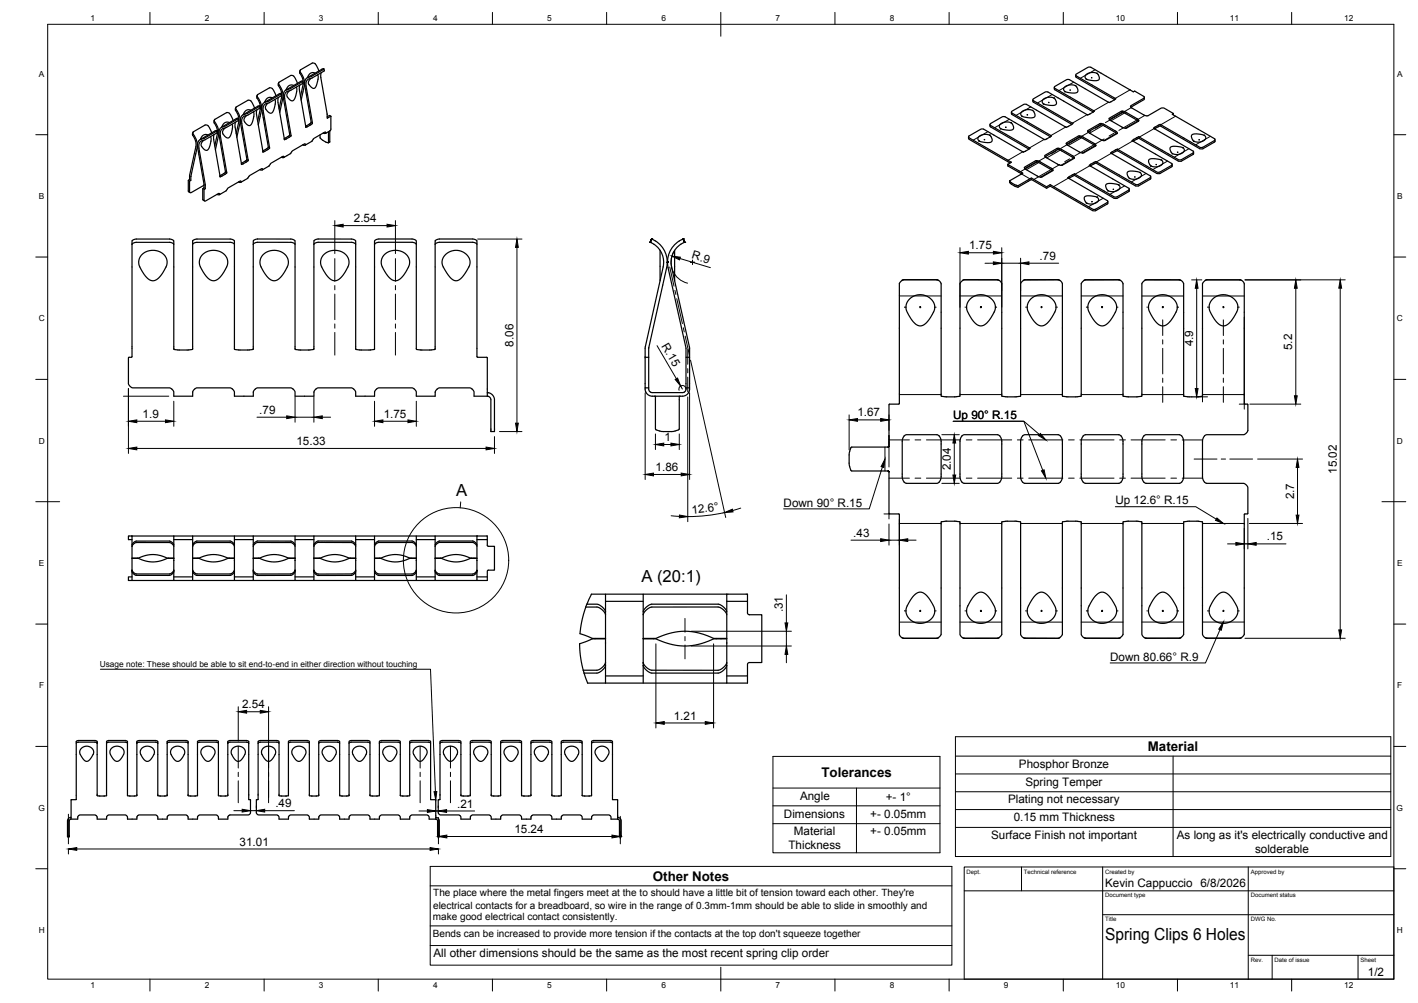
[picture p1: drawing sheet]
<svg xmlns="http://www.w3.org/2000/svg" width="594mm" height="420mm" viewBox="0 0 594 420" stroke-linecap="round" stroke-linejoin="round" font-family="sans-serif">
<!-- layer: Visible -->
<g fill="none" stroke="#000" stroke-width=".51">
<path d="M107.8 39.8l-.2 1.1a7.2 7.2 0 0 1 1.4 4.9l-1.1 5M116.8 34.6l-.2 1.2a7.1 7.1 0 0 1 1.4 4.8l-1.1 5M117.6 39.1l-.1 .4-5.5 3a2.62 2.62 0 0 0-2.3 3.8l2.7 15.3-.6 .7M117.6 39.1l-6.9 3.8M117.7 39.2l.1 1-5.8 3.1a2.22 2.22 0 0 0-1.7 3.2l2.6 15.6M120.4 37.5a2.65 2.65 0 0 0-1.7 3.6l2.6 15.6M123 31.9l-1.2-.3-4.9 2.8-.1 .7a8.4 8.4 0 0 1 1.7 5.9l-1.3 6.1M123.1 35.8a2.27 2.27 0 0 0-3.2 1.9M123.1 31.9l1.5 3M124.1 36.5a6.4 6.4 0 0 1-.8 5.2l-.4 .4a2.29 2.29 0 0 1-2.2-1 2.29 2.29 0 0 1 0-2.4l.5-.7M125.6 35.6l-.1 2.1 2.6 15.2M125.6 30.7l1.3 2.8 .1 1.9"/>
<path d="M125.8 29.4l-.2 1.3M125.9 30.3a7.4 7.4 0 0 1 1.6 5.5M126.6 34l-.1 .3-4.9 2.8-1.2 .4M126.6 33.9l-6.9 3.8M126.7 34l.1 .9-5.8 3.2a2.24 2.24 0 0 0-1.7 3.2l2.6 15.7M127 35.4l-1.1 5M127.5 35.8l-1.3 6.1M132 26.7l-1.2-.3-4.9 2.9-.1 1M132 30.6a2.25 2.25 0 0 0-3.1 1.9M132 26.7l1.6 3.1M133 31.4a6.3 6.3 0 0 1-1.4 5.6 2.32 2.32 0 0 1-2.1-1.4 2.32 2.32 0 0 1 .5-2.5l.3-.3M134.6 30.5l-.2 2 2.7 17 1.4-.8"/>
<path d="M135.6 28.7l-6.9 3.9M135.6 28.8l-.1 .3-5.6 3.1a2.62 2.62 0 0 0-2.2 3.7l2.7 15.5-2.3 1.5M135.7 28.8v1l-5.7 3.1a2.24 2.24 0 0 0-1.8 3.2l2.7 15.6M441.7 36.7l.2 .9 16.1 9.3-.2 .2M445.9 36.6a3.9 3.9 0 0 1 5.2-.2 1.4 1.4 0 0 1-.1 2.4l-3.8-.1a1.33 1.33 0 0 1-1.4-.6 1.33 1.33 0 0 1 .1-1.5zM446 38.5h.1M446.3 38.4h.1M448.3 37.7h.1M450.7 31.5l.2 .9 16.1 9.3M450.7 35.8h.1M454.9 31.4a3.9 3.9 0 0 1 5.2-.1 1.4 1.4 0 0 1-.2 2.4l-3.7-.2a1.33 1.33 0 0 1-1.4-.6 1.33 1.33 0 0 1 .1-1.5zM455 33.3h.1"/>
<path d="M457.3 32.5h.1M459.7 30.6h.1M474.7 38.4l-17.7-10.2h-1.2l-5.1 3 .1 .6 16.6 9.5M474.7 38.4l.7-.2 3.8 2.2 .2 .5-5.6 3.4-.1 .4 5.7 3.6 1.5 .2 6-3.3 .8 .1 3.8 2.2 .1 .6M80.9 55.3l-.2 1.2a7.3 7.3 0 0 1 1.4 4.8l-2.7 12.1-.1 1.9M83.8 58.5l7-3.8-5.8 3.4a2.58 2.58 0 0 0-2.2 3.8l2.7 15.3v1.4l-.5 .5-.1 4.4 .8 .7M87.1 56.6a2.27 2.27 0 0 0-3.2 1.8M88.1 57.3a6.3 6.3 0 0 1-.7 5.1l-.4 .4a2.29 2.29 0 0 1-2.2-1 2.29 2.29 0 0 1 0-2.4l.5-.6M88.7 55.7l-.4-1.1a2.51 2.51 0 0 0-1.9-2.3l-5.4 2.9-.1 .9a7.7 7.7 0 0 1 1.7 5.7l-2.7 12.2v1.6M89.7 56.4l-.2 2.1 2.7 15.1M89.7 51.5l1.1 2 .3 2.6M89.9 50.1l-.2 1.4"/>
<path d="M90.8 54.7l.1 1-5.8 3.1a2.24 2.24 0 0 0-1.8 3.2l2.7 15.2v1.7l-.5 .5v4.5l.5 .3 5.6-3.2 .5 .3-.4 .3-.7-.2M91.1 56.1l-1.1 5M91.6 56.6l-1.3 6.1M92.3 56.9l2.7 15.5M96.1 51.4a2.25 2.25 0 0 0-3.2 1.8M97.1 52.1a6.4 6.4 0 0 1-.8 5.1l-.2 .3a2.21 2.21 0 0 1-2.8-2.4l1-1.5M97.7 50.5l-.4-1.1a2.6 2.6 0 0 0-1.9-2.3l-5.4 2.9-.2 .8a8.1 8.1 0 0 1 1.8 5.8M98.7 51.2l-.2 2.1 2.7 15.6M98.9 45l-.3 1.1a7.1 7.1 0 0 1 1.5 4.8l-1.1 5M99.6 49.5v.4l-5.6 3a2.58 2.58 0 0 0-2.2 3.8l2.6 15.2-.5 .7M99.6 49.5l-6.8 3.8M99.8 49.6v.9l-5.7 3.2a2.22 2.22 0 0 0-1.8 3.1"/>
<path d="M101.8 48.1l6.9-3.8-5.7 3.5a2.58 2.58 0 0 0-2.2 3.7l2.6 15.5M105.1 42.3l-1.2-.3-4.9 2.8-.2 .8a8.1 8.1 0 0 1 1.8 5.8l-1.4 6.1M105.1 46.2a2.25 2.25 0 0 0-3.2 1.8M105.1 42.3l1.5 3M106.1 46.9a6.5 6.5 0 0 1-.8 5.1l-.2 .3a2.23 2.23 0 0 1-2.8-2.4l1-1.5M107.6 46l-.1 2.1 2.6 15.2M108.7 44.4l.1 .9-5.7 3.2a2.23 2.23 0 0 0-1.8 3.2l2.6 15.5M114.1 41a2.26 2.26 0 0 0-3.2 1.8M115.1 41.7a6.3 6.3 0 0 1-.8 5.1l-.2 .3a2.23 2.23 0 0 1-2.9-2.4l1.1-1.5M115.6 40.1l-.4-1a2.63 2.63 0 0 0-1.9-2.3l-5.4 2.8-.1 .8a8.1 8.1 0 0 1 1.8 5.8l-1.4 6.1M116.6 40.8l-.1 2.1 2.6 15.6 2.8-1.5M121.3 56.7l-2.2 1.3"/>
<path d="M130.8 51.8l-2.6 1.5-.1-.4M130.9 51.7l-.1 .1M136.5 55.7l-.5-.3-4.5 2.6-.9 1.2-2.8 1.6M136.6 55.7l-.4 .2-.8-.2M137.6 55.2v4.6l-1.1-.3-2.3-1.6-.1-1.4M138 48.4l-.9 .5M138.1 48.4l.5 .3M138.1 48.4h-.1M138.2 54.8v4.6l-.6 .4M138.3 54.8l-1.9 1.1M138.5 48.7h.1M138.6 48.7v5.4"/>
<path d="M138.6 54.1l-.3 .6M405.8 57.4l.2 .9 17.2 10M410 57.3a3.9 3.9 0 0 1 5.2-.1 1.49 1.49 0 0 1 .4 2 1.49 1.49 0 0 1-1.9 .6l-2.4-.4a1.33 1.33 0 0 1-1.4-.6 1.33 1.33 0 0 1 .1-1.5zM410.1 59.2h.1M410.3 59.1h.1M414.7 52.2l.3 .9 16.1 9.4M414.8 56.5v.1M419.1 52a4 4 0 0 1 5.1 0 1.42 1.42 0 0 1-.2 2.4l-1.4 .2-2.3-.3a1.32 1.32 0 0 1-1.5-.8 1.32 1.32 0 0 1 .3-1.5zM419.1 54v.1M421.4 53.3h.1M423.6 51.5h.1M423.7 47l.3 1 16.1 9.3"/>
<path d="M423.7 51.4h.1M428.1 48.9h.1M428.3 48.7h.1M430.4 48.1h.1M432.6 46.3a3.7 3.7 0 0 0-5 1.4l.7 1M432.6 46.3h.1M432.6 46.3l.5 .5a1.42 1.42 0 0 1-.1 2.4l-2.3 .1-2.4-.6M432.7 41.8l.2 1 16.2 9.3M432.7 46.2h.1M437.1 43.7h.1M437.3 43.5v.1M437.7 58.5l-16.8-9.6h-.9l-5.1 2.9v.7l16.6 9.6"/>
<path d="M437.7 58.5h.1M440 57.3l-2.2 1.2M440.5 57l-.5 .3M441.5 41.1a3.6 3.6 0 0 0-4.9 1.4l.7 1M441.5 41.1h.1M441.6 41.1l.5 .5a1.48 1.48 0 0 1 .4 2 1.48 1.48 0 0 1-1.9 .6l-3.3-.6M441.7 41h.1M447.4 53l-.8 .3-16.6-9.6h-1l-5.2 3.1 .1 .5 16.6 9.7M449.4 51.7l.1 .1M449.5 51.8l-2.1 1.3M452.3 56.9l1.1 .3 5.2 3 .5 .8-5.5 3.1-1.1-.3-5.7-3.3v-.7l5.5-2.9v.6l-5.5 3M452.3 57.5l.6 .1 6.2 3.5"/>
<path d="M455.6 48.1l-16.6-9.6h-1.1l-5.1 3 .1 .6 16.6 9.6M455.6 48.1h.2M455.8 55.3h.1M456.6 47.8l-.8 .3M457.8 47.1l-1.2 .7M461.3 51.7l1.1 .3 5.2 3.1 .5 .8-5.6 3-1.1-.3-5.6-3.3v-.6l5.5-3v.6l-5.5 3M461.3 52.3l.6 .1 6.1 3.5M465.3 42.7l-.7 .2-16.8-9.6-1 .1-5 2.9v.6l16.7 9.7-.5 .3M467.4 41.3v.1M467.4 41.4l-2 1.3M470.2 46.5l1.1 .3 4.9 2.8 .7 .6 .2 .5-5.6 3-1.1-.3-5.6-3.3v-.6l5.4-3v.7l-5.4 2.9M470.2 47.2h.7l6.1 3.5"/>
<path d="M474.8 58.5l-.5 .4 16.6 9.6 .1 .7-5 2.9h-1.2l-16.6-9.6-1 .4M476.4 58.2l.7-.3 16.7 9.6h1.1l5-2.8 .2-1M476.4 57.6l-1.6 .9M476.4 58.2l-1.7 1M479.4 40.8l-.2 1-5.4 3.1M483.3 53.8l16.6 9.5v.7l-4.9 2.9-1.2 .1-16.6-9.7-.8 .3M483.3 53.7h.1M483.7 54l2.4-1.3 16.8 9.7 1.1-.1 4.9-2.8 .1-1M485.2 52.5l-1.9 1.2M491.2 47.9l17.7 10.2 .1 .6-5.1 3-1.1 .1-16.7-9.7-.9 .4M491.5 47.6l-.3 .2M500 59.3h.1"/>
<path d="M500.2 59.2h.1M502.4 58.6h.1M504.5 56.7l-3.3-.6a1.48 1.48 0 0 0-1.9 .5 1.48 1.48 0 0 0 .4 2l.5 .6M504.5 56.7h.1M504.5 56.7a1.41 1.41 0 0 1 .6 1.6 1.41 1.41 0 0 1-1.5 1l-2 .2-1.3-.3M504.7 56.6h.1M79.3 75.3l-.4 .3v4.4l.8 .7M79.9 75.6l-.5 .3v4.4l.4 .5 5.7-3.2M92.2 73.6l.1 .5M93.9 72.6l-1.7 1M95 72.4l-2.8 1.7M99.9 76.2l.8 .2 .4-.3-.5-.3-5 2.9-.9 1.3-2.8 1.6"/>
<path d="M103.4 66.9l-2.3 1.5M103.9 74.6l-3 1.8M104 67.2l-2.8 1.7M108.9 71l.8 .3 .4-.4-.5-.2-5 2.8-.8 1.1M110.1 63.3l.1 .4M110.2 63.7h.1M111.6 62.4l-1.5 .8M111.8 62.3l-.2 .1M112.1 62.7l-1.9 1M112.4 62.6l-.3 .1M112.9 62.1l-.6 .5M117.9 65.8l.7 .3 .4-.4-.4-.2-5 2.8-1 1.3-2.8 1.6"/>
<path d="M126.9 60.7l.7 .2 .4-.3-.5-.3-4.9 2.9-1 1.2-2.8 1.6M422.3 68.9v.6M422.3 69.5l5.7 3.3M423 75.8v.6M423 76.4l.6 .7 2.1 1.1M423.6 68l-1.3 .9 6.2 3.6-5.5 3.2 .8 .9M423.8 76.6l2.8 1.2 5.5-3.2 6.3 3.6M425.7 78.2l.6 .2M426.4 78.4l5.8-3.2 6.2 3.6M429.4 63.4l-.7 .3-16.8-9.7-1 .1-5.1 3 .1 .6 17.7 10.2M431.5 62.1l-2.1 1.3M431.5 62.1h.1"/>
<path d="M434.3 67.3l1.1 .3 5.3 3 .4 .8-5.1 2.8-1.1-.3-5.6-3.3v-.6l5-2.7v.6l-5 2.7M434.3 67.9h.7l6.1 3.6M438.4 78.8l1.7-.8 17.7 10.3 1.3-.1 4.9-2.8 .1-1M443.3 62.1l1.1 .3 5.3 3 .4 .8-5.5 3.1-1.1-.3-5.6-3.3v-.7l5.4-2.9v.6l-5.4 3M443.3 62.7h.6l6.2 3.6M447.4 74.5l16.6 9.6 .1 .5-5.2 3.1h-1l-17.8-10.3-1.7 .8M447.4 74.4v.1M447.8 74.7l2.3-1.2 16.7 9.6h1.2l4.9-2.9 .2-1M449.2 73.3l-1.8 1.1M456.4 69.3l16.6 9.6 .1 .6-5.2 3h-1l-16.7-9.6-1 .4M456.8 68.9l-.4 .4M456.8 69.5v.1"/>
<path d="M456.9 69.5l2.3-1.2 16.6 9.6h1.2l5-2.9 .1-1M464.3 79.9h.1M465.4 64v.1M465.4 64.1l16.6 9.6v.7l-5 2.9h-1.1l-16.7-9.6-2.3 1.2M466 64.2l2.2-1.1 16.7 9.6h1.1l5.1-3.2M466 63.5l-.7 .6M466 64.2l-.2 .2M466.5 79.3h.1M467.2 62.9l-1.2 .7M468.6 77.4l-3.4-.6a1.47 1.47 0 0 0-1.9 .6 1.47 1.47 0 0 0 .5 2l.5 .5M468.6 77.4h.1M468.6 77.4a1.41 1.41 0 0 1 .5 1.7 1.41 1.41 0 0 1-1.4 .9l-2 .3-1.4-.4"/>
<path d="M468.7 77.3l.1 .1M472.4 72.1l1.1-.5 3.1 .3a1.46 1.46 0 0 1 1.6 1.4 1.46 1.46 0 0 1-1.5 1.5 2.88 2.88 0 0 1-4.5-2.5zM473.1 74.8h.1M475.5 74.1h.1M477.7 72.2h.1M481.4 66.9l1.1-.4 3.1 .2a1.46 1.46 0 0 1 1.6 1.4 1.46 1.46 0 0 1-1.5 1.5 2.89 2.89 0 0 1-4.5-2.4zM482 69.6l.1 .1M484.5 69h.1M486.5 67.1h.1M486.7 67h.1M490.4 61.7l1.1-.4 3.1 .3a1.46 1.46 0 0 1 1.6 1.4 1.46 1.46 0 0 1-1.5 1.5 2.89 2.89 0 0 1-4.5-2.5zM491 64.5h.1"/>
<path d="M491.1 68.9v.6M493.4 63.8h.1M495.5 61.9h.1M495.7 61.8h.1M454.6 82.3l.9-.3 3.1 .3a1.45 1.45 0 0 1 1.7 1.4 1.45 1.45 0 0 1-1.6 1.5 2.89 2.89 0 0 1-4.4-2.5zM455.1 85.2h.1M457.5 84.5h.1M459.6 82.6h.1M459.7 82.5l.1 .1M464.1 80h.1M55.3 102.3l1.6-.8h14.3l1.6 .7v44l1.9 .4h4.3M55.3 102.3l.1-1.5 1.5-.7h14.3l1.6 .8v1.4"/>
<path d="M55.3 102.3v47.1M59.3 106.8l2.3-1.5 2.7-.4 3.1 .8 1.8 1.7 .8 1.8-.3 2.2-2.1 3.7-1.9 2-1.6 .5-1.4-.4-1.7-1.4-1.3-1.9-1.3-2.5-.3-1.4 .3-1.8zM80.7 102.3l1.6-.8h14.3l1.6 .7v44l2.1 .4 5.6-.2M80.7 102.3v43.9l-1.7 .4M80.7 102.3l.1-1.5 1.5-.7h14.3l1.6 .7v1.5M84.7 106.8l2-1.4 3-.5 3.1 .8 1.8 1.7 .8 1.8-.3 2.2-2.1 3.7-1.9 2-1.6 .5-1.4-.4-1.7-1.4-1.3-1.9-1.3-2.5-.3-1.4 .3-1.6zM106.1 102.3l.7-.6 1-.2h14.2l1.6 .8v43.9l1.9 .4h4.3M106.1 102.3l-.1 44.1M106.1 102.3l.1-1.5 1.6-.7h14.2l1.5 .7 .1 1.5M110.1 106.8l2-1.4 3-.5 3.1 .8 1.8 1.7 .8 1.8-.2 2-2.2 3.9-1.9 2-1.6 .5-1.4-.4-1.7-1.4-1.3-1.9-1.3-2.5-.3-1.4 .3-1.6zM131.5 102.3l.5-.4 1.2-.4h14.2l1.6 .8 .2 44.1M131.5 102.3v43.9l-1.7 .4"/>
<path d="M131.5 102.3l.1-1.5 1.7-.7h14.1l1.5 .7 .1 1.5M135.5 106.8l2.5-1.6 2.8-.3 2.8 .8 1.9 1.8 .7 1.7-.2 2-2.2 3.9-1.9 2-1.6 .5-1.4-.4-1.8-1.5-1.3-2-1.2-2.3-.3-1.4 .3-1.8zM156.9 102.3l.7-.6 1-.2h14.1l1.7 .7v44l1.9 .4h4.3M156.9 102.3l-.1 44.1M156.9 102.3l.1-1.5 1.6-.7h14.1l1.6 .7 .1 1.5M160.9 106.8l2-1.4 3-.5 2.8 .6 2.2 1.9 .7 1.8-.2 2-2.2 3.9-1.9 2-1.6 .5-1.4-.4-1.8-1.5-1.3-2-1.2-2.3-.3-1.4 .3-1.8zM182.3 102.3v43.9l-1.7 .4M182.3 102.3l1.7-.8h14.2l1.6 .7v47.2M182.3 102.3l.1-1.5 1.6-.7h14.3l1.4 .7 .1 1.5M186.5 106.8l2.2-1.5 2.9-.4 2.8 .9 2 2 .5 1.7-.3 2-2.2 3.7-2 2-1.4 .4-1.4-.5-1.2-1.1-2.1-3-.9-1.7-.2-1.6 .5-1.7zM272.4 101.5h.1M272.4 101.5l1.3 .7a8.8 8.8 0 0 1 4.1 9.6l-7.5 33.7v4.2"/>
<path d="M273 100.1h.1M273 100.1l-.6 1.4M273 100.1l1.3 .7a10.3 10.3 0 0 1 5 11.3l-7.5 33.6v4M273 100.1l-.6 1.4 .6-1.4M276.5 104.9v12.7M282.6 104.9v12.7M286.2 100.1l-1.6 .8a10.6 10.6 0 0 0-4.7 11.2l7.5 33.6v4M286.2 100.1h.1M286.2 100.1l.6 1.4M286.8 101.5l-1.6 .8a9.1 9.1 0 0 0-3.9 9.5l7.6 33.7v4.2M286.8 101.5h.1M286.8 101.5l-.6-1.4 .6 1.4"/>
<path d="M378.6 117.2l-1.1 .6-.7 1v50.2l-.3 .3h-3.8M378.6 117.2l-.8 .3M378.6 117.2h13.9M392.5 117.2l1.1 .5 .7 1.1v47l2.3 .4h3.7l1.9-.4v-47.1l1.6-1.5h14.1M392.5 117.2l.7 .3M417.9 117.2l1.1 .5 .7 1.1v47l1.9 .4h3.7l2.3-.4M417.9 117.2l.6 .3M417.9 117.2h-14l-.7 .3M443.3 117.2l.9 .3 .9 1.3v47l2.3 .4h3.7l1.9-.4 .1-47.1 1.6-1.5h14M443.3 117.2h-14l-1.7 1.5v47.1M443.3 117.2l.7 .3M443.3 117.2h-14.1l-.5 .3"/>
<path d="M468.7 117.2l1.1 .5 .7 1.1v47l1.9 .4h3.7M468.7 117.2l.7 .3M468.7 117.2h-14l-.6 .3M494.1 117.2l1 .5 .8 1.1v47l2.3 .4h3.7l1.9-.4v-47.1l1.7-1.5h14M494.1 117.2h-13.9l-1.1 .6-.7 1v47M494.1 117.2l.6 .3M494.1 117.2h-14.1l-.6 .3M519.5 117.2l1 .5 .8 1.1v50.2l1.5 .5v10.9l-.9 1.2-.9 .5h-15.5l-.9 .5-.8 2.1v15.2l.6 1.7 1.1 .9h15.5l1 .6 .8 1v10.9l-1.5 .5v50.2l-1.6 1.6h-14.3l-.9-.4-.6-.9-.1-47.2-2.3-.5M519.5 117.2l.6 .3M519.5 117.2h-14l-.6 .3M379 128.6v.1M380.8 125.5l2.3-1.6 3.1-.4 3 1.1 1.9 2.1 .5 1.7-.5 2.3-2 3.4-2.2 2.1-1.6 .3-1.6-.6-1.6-1.8-1.4-2.2-.9-1.7-.3-1.6 .4-1.7z"/>
<path d="M392.1 128.6v.1M404.4 128.6v.1M406.5 125.2l2.5-1.5 3-.2 2.7 1.2 1.8 2 .5 1.7-.3 2-2.4 3.9-2 1.9-1.6 .3-1.6-.6-1.7-1.9-1.6-2.5-.7-1.7-.1-1.6 .5-1.7zM417.5 128.6v.1M429.8 128.6v.1M431.9 125.2l2.5-1.5 3-.2 2.7 1.2 1.9 2.1 .4 1.6-.4 2.2-2.3 3.7-2 1.9-1.6 .3-1.6-.6-1.7-1.9-1.6-2.5-.7-1.7-.1-1.6 .5-1.7zM442.9 128.6v.1M455.2 128.6v.1M457.3 125.2l2.5-1.5 3-.2 2.7 1.2 1.9 2.1 .4 1.6-.4 2.2-2.3 3.7-2 1.9-1.6 .3-1.6-.6-1.7-1.9-1.6-2.5-.7-1.6-.1-1.7 .5-1.7zM468.3 128.6v.1M480.6 128.6v.1M482.7 125.2l2.5-1.5 2.9-.2 2.6 1 2.1 2.3 .4 1.5-.4 2.3-2.3 3.7-2 1.9-1.6 .3-1.6-.6-1.7-1.9-1.6-2.5-.7-1.6-.1-1.7 .5-1.7z"/>
<path d="M493.7 128.6v.1M506 128.6v.1M507.9 125.4l2.6-1.6 2.8-.3 2.7 .9 2 2 .6 1.9-.3 2.1-2.4 3.9-2 1.9-1.6 .3-1.6-.6-1.7-1.9-1.6-2.5-.7-1.6-.1-1.5 .4-1.7zM519.1 128.6v.1M55.3 149.4l-1.5 .5v10.9l.8 1.1 .9 .6h15.6l1 .5 .6 1 .1 2h7.9l.1-2.1 .7-.9 .9-.5h14.1l1 .5 .6 1 .1 2h7.9l.1-2.1 .7-.9 .9-.5h14.1l1 .5 .6 1 .1 2h7.9l.1-2.1 1.6-1.4h14.1l1 .5 .6 1 .1 2h7.9l.1-2.1 1.6-1.4h14.1l1 .5 .6 1 .1 2h7.9l.1-2 .7-1 .9-.5h12.9l1 .5 .7 1v2h5.6M149.2 146.4l2.1 .2 5.4-.2M199.8 149.4l.3 .3h3.8l.3 .2v16.1M204.2 166l.9 .3 .6 1v12.4M204.2 164.5l1 .2 1 .6 .9 1.8 .1 12.6M205.7 179.7v1.1h1.5v-1.1M270.3 162.5l.3 1.8M271.8 162.5h-1.5v-12.8h1.5v13.4l.5 1 1 .4h12.6l1-.4 .5-1v-13.4h1.5l-.2 14.2a2.95 2.95 0 0 1-2.8 2.1l-13.2-.1-1.4-.7-.7-.9"/>
<path d="M274.2 166h.4v13.7M274.6 179.7l.3 .3M284.6 179.7l-.3 .3M285 166h-.4v13.7M287.4 162.5h1.5M372.7 169.3l-.2 .2-.1 17.4M478.4 165.8l-2.3 .4M274.9 180.1l1.5 .5M284.3 180.1l-2.6 .7-5.3-.3M356.5 187.6l-.7 2.6-.1 3.8 .8 3M356.5 197l.4 .3M356.8 197.3h15.4l.2 .4-.6-.4"/>
<path d="M371.8 187.3l.6-.4-.2 .4h-15.4l-.3 .3M372.4 197.7l.1 17.3 .2 .3M378.8 182.6l.9-.5h12.9l1 .7 .7 1.9v15.2l-.4 1.3-.8 1-.5 .3h-12.9l-1-.6-.7-1.9v-15.4zM403 182.6l.9-.5h14.1l.8 .5 .9 2.1v15.2l-.9 2.1-.8 .5h-14.1l-.9-.5-.8-2v-15.4zM428.4 182.6l.9-.5h14.1l.8 .5 .9 2.1v15.2l-.4 1.3-.7 1-.6 .3h-14.1l-1-.6-.7-1.9v-15.4zM453.8 182.6l.9-.5h14.1l.8 .5 .9 2.1v15.2l-.4 1.3-.7 1-.6 .3h-14.1l-1-.6-.7-2v-15.3zM479.2 182.6l.9-.5h14.1l.8 .5 .9 2.1v15.2l-.4 1.3-.7 1-.6 .3h-14.1l-1-.6-.7-2v-15.2zM372.7 215.3h3.8l.3 .2v50.3l.7 1.1 1.1 .5M396.6 218.3h3.3M396.6 218.3l-2.3 .5v46.9l-.8 1.1-1 .6M399.9 218.3l2.3 .4v47.1l.7 1.1 1.1 .5M422 218.3h3.3"/>
<path d="M422 218.3l-2.3 .5v46.9l-.8 1.1-1 .6M425.3 218.3l2.3 .4M427.6 218.8v47l.7 1.1 .9 .4 14.1 .1M447.4 218.3h3.3M447.4 218.3l-2.3 .5v47l-.8 1-1 .6M450.7 218.3l2.3 .4v47.2l.7 1 1 .4 14 .1M472.8 218.3h3.3M472.8 218.3l-2.3 .5v46.9l-.8 1.1-1 .6M476.1 218.3l2.3 .4M478.4 218.8v47l.7 1.1 1.1 .5M498.2 218.3h3.3M498.2 218.3l-2.3 .5-.1 47.1-1.6 1.4-14 .1"/>
<path d="M55.3 224.5h-1.5v1.5h1.5M55.3 224.5h144.5M55.3 228.9l.6-1 1.1-.6h14.2l.9 .5 .7 1v5M55.3 228.9l.3-1.3 1.4-.9h14l1.5 1 .3 1.2M55.3 228.9v4.9h2.7l2.9-1.1 2.7-.4 3.1 .3 3.3 1.2h2.8M55.3 239.4l.6 1 1.1 .6h14l1.1-.5 .7-1.1M55.3 239.4v-.6l.7 1.1 1 .5h14.1l1.1-.6 .6-1v.6M55.3 239.4v3.8M55.3 224.5v3.8M72.8 226h7.9M72.8 233.9v4.9M72.8 233.9h-2.8l-2.6 1-2.9 .5-3.1-.3-3.4-1.2h-2.7v4.9"/>
<path d="M72.8 239.4v3.8M72.8 224.5v3.8M72.8 233.8v.1M80.7 228.9l.6-1 1.1-.6h14.1l1 .5 .7 1v5M80.7 228.9v4.9M80.7 233.8h2.7l2.9-1.1 2.7-.4 3.1 .3 3.3 1.2h2.8M80.7 239.4l.6 1 1.2 .6h14l1-.5 .7-1.1M80.7 239.4v-.6l.7 1.1 1 .5h14.2l1-.6 .6-1v.6M80.7 233.9h2.7l2.9 1.1 2.7 .4 2.9-.3 3.5-1.2h2.8M80.7 233.9v4.9M80.7 239.4v3.8M80.7 224.5v3.8"/>
<path d="M80.7 233.8v.1M98.2 226h7.9M98.2 228.9l-.3-1.2-1.4-1h-14l-1.6 1.1-.2 1.1M98.2 233.9v4.9M98.2 239.4v3.8M98.2 224.5v3.8M98.2 233.8v.1M106.1 228.9l.5-.9 1.2-.8 14.2 .1 .9 .5 .7 .9v5.1M106.1 228.9l.2-1.2 1.6-1.1 14.1 .1 1.3 1 .3 1.2M106.1 228.9v4.9M106.1 233.8h2.7l2.9-1.1 2.7-.4 3.1 .3 3.3 1.2h2.8M106.1 233.9h2.7l2.9 1.1 2.7 .4 2.9-.3 3.5-1.2h2.8"/>
<path d="M106.1 233.9v4.9M106.1 239.5v3.7M106.1 224.5v3.7M106.1 233.8v.1M123.6 226h7.9M123.6 239.4l-.7 1.1-1 .5-14 .1-1.1-.6-.7-1M123.6 239.4v-.6l-.6 1-1.1 .6-14 .1-1.1-.6-.7-1.1v.7M123.6 233.9v4.9M123.6 239.4v3.8M123.6 224.5v3.8M123.6 233.8v.1M131.5 228.8l.5-.8 1.3-.8 14.1 .1 1.6 1.5v5"/>
<path d="M131.5 228.8l.2-1.1 1.5-1.1 14.1 .1 1.4 1 .3 1.2M131.5 228.8v5M131.5 233.8h2.7l2.9-1.1 2.7-.4 3.1 .3 3.3 1.2h2.8M131.5 233.9h2.7l2.9 1.1 2.7 .4 2.9-.3 3.5-1.2h2.8M131.5 233.9v5M131.5 239.5v3.7M131.5 224.5v3.7M131.5 233.8v.1M149 226h7.9M149 239.4l-.7 1.1-1 .5-14 .1-1.1-.6-.7-1M149 239.4v-.6l-.6 1-1.1 .6-14 .1-1.2-.7-.6-.9v.6M149 233.9v4.9"/>
<path d="M149 239.4v3.8M149 224.5v3.8M149 233.8v.1M156.9 228.9l.7-1.1 1-.6h14.1l1 .6 .7 .9v5.1M156.9 228.9l.3-1.3 1.5-1h14l1.4 1 .3 1.3M156.9 228.9v4M156.9 233v.8M156.9 233.8h2.7l2.9-1.1 2.7-.4 3.1 .3 3.3 1.2h2.8M156.9 239.5l.5 .8 1.3 .8h14l1.2-.8 .5-.8M156.9 239.5v-.7l.7 1.1 1 .6h14.2l1-.7 .6-1v.7M156.9 233.9v4.9M156.9 233.9h2.7l2.9 1.1 2.7 .4 2.9-.3 3.5-1.2h2.8"/>
<path d="M156.9 224.5v3.7M156.9 239.5v3.7M156.9 232.9v.1M156.9 233.8v.1M174.4 226h7.9M174.4 233.9v4.9M174.4 224.5v3.7M174.4 239.5v3.7M174.4 233.8v.1M182.3 228.8l.5-.8 1.3-.8h14l1 .6 .7 .9v5.1h-2.8l-2.5-1-3-.5-3.4 .4-3.1 1.1h-2.7M182.3 228.8l.3-1.2 1.4-1h14.1l1.4 1 .3 1.2M182.3 228.8v5"/>
<path d="M182.3 239.5l.5 .8 1.2 .8h14.1l1.2-.8 .5-.8M182.3 239.5v-.6l.9 1.1 .9 .5h14l1.1-.6 .6-1v.6M182.3 233.9v5M182.3 233.9h2.7l2.6 1 3 .5 3.3-.3 3.1-1.2h2.8v5M182.3 224.5v3.7M182.3 239.5v3.7M182.3 233.8v.1M198.6 233.8v.1M199.8 224.5h4.4l.1 4.2 2.9 .2v9.9l-2.9 .2-.1 4.2h-150.4v-1.5h1.5M199.8 226h4.4M199.8 224.5v3.7M199.8 239.5v3.7"/>
<path d="M72.8 241.7h7.9M98.2 241.7h7.9M123.6 241.7h7.9M149 241.7h7.9M174.4 241.7h7.9M199.8 241.7h4.4M245.4 254.3l-1.4 4.8-.9 5a1.12 1.12 0 0 0 0 1.3 1.12 1.12 0 0 0 1.2 .5l3.8 1.5h5.6M245.4 254.3l5.1 .1 1.5 .8 1.5 1.7 .2 10.5M245.8 253.1l-.4 1.2M245.9 253.1l4.9 .2 2 1.4 .9 1.6M253.7 251.9h15.8M253.7 248.9v7.4"/>
<path d="M253.7 256.3v1.2M269.5 257.5l1-1.7 2.4-1.5h28l1.1 .3 1.2 1 1.3 1.9v9.9h-5.6l-6.4-2.3-4.7-.7-6.2 .6-6.8 2.4h-5.3M269.5 257.5v-1.5l.6-1 1.6-1.4 1.3-.5h28l1.3 .5 1.6 1.5 .6 1v1.4M269.5 257.5v9.9M269.5 248.9v7.4M304.5 248.9h-56.7l-1.9 4.2M304.5 248.9h8.7l.1 8.3 .6 .3h5.3v20h-5.3l-.6 .4-.1 8.3h-59.5M304.5 251.9h8.7M304.5 248.9v7.4M379 255.8v.1M382.8 249.5l2-1.3 2 .1 1.9 1.8 1.9 2.8 .9 2v2.1l-1.2 2.1-1.7 1.3-2.4 .7-2.2-.1-2.3-1.2-1.6-1.7-.5-1.8 .1-1.5 1.5-3.1zM392.1 255.8v.1"/>
<path d="M404.4 255.8v.1M408.2 249.5l2-1.3 2 .1 1.9 1.8 1.9 2.8 .9 2v2.1l-1.2 2.1-1.7 1.3-2.4 .7-2.2-.1-2.3-1.2-1.6-1.7-.5-1.8 .1-1.5 1.5-3.1zM417.5 255.9h.1M429.8 255.8v.1M433.6 249.5l2-1.3 2 .1 1.8 1.6 2 3 .9 2v2.1l-1.2 2.1-1.7 1.3-2.4 .7-2.2-.1-2.3-1.2-1.6-1.7-.5-1.8 .1-1.5 1.5-3.1zM442.9 255.9h.1M455.2 255.8v.1M459 249.5l2-1.3 2 .1 1.8 1.6 2 3 .9 2v2.1l-1.2 2.1-1.7 1.3-2.4 .7-2.2-.1-2.3-1.2-1.6-1.7-.5-1.8 .1-1.6 1.5-3zM468.3 255.9h.1M480.6 255.9h.1M484.3 249.7l1.7-1.4 1.7-.2 1.7 1 1.8 2.1 1.7 3 .3 2.1-.8 2.1-1.7 1.7-2.4 .9h-2.7l-2.3-1.2-1.5-1.6-.6-1.7 .1-1.8 1.5-3zM493.7 255.9h.1"/>
<path d="M506 255.9h.1M509.8 249.5l2-1.3 2 .1 1.8 1.6 2 3 .9 2.1v2l-1.2 2.1-1.7 1.3-2.4 .7-2.2-.1-2.3-1.2-1.6-1.7-.5-1.6 .1-1.8 1.5-3zM519.1 255.9h.1M253.7 278.7v7.5l-7.6-.2M253.7 267.6h-5.6l-3.9 1.6a1.13 1.13 0 0 0-1.4 1.3l.5 5.2 1 5.1 6.1-.1 1.9-1.2 1.4-2v1.2M253.7 278.7l-.9 1.6-2.1 1.5-6 .2M253.7 267.6v9.9M253.7 267.4v.2M269.5 278.8l1.3 2 2.2 1.2h28l2.2-1.3 1.3-1.9M269.5 278.8v-1.3l1 1.7 2.4 1.6h28l1-.4 1.4-1 1.2-1.9v1.3M269.5 267.6v9.9M269.5 267.6h5.3l5.8 2.2 5.7 .8 6.1-.6 6.5-2.4h5.6v9.9"/>
<path d="M269.5 278.8v7.4M269.5 267.4v.2M302.1 267.4v.2M304.5 278.8v7.4M377.9 267.1l.7 .3M378.6 267.4h13.9M393.3 267.1l-.8 .3M403.3 267.1l.7 .3M404 267.4h13.9M418.7 267.1l-.8 .3M428.8 267.1l.6 .3M444.1 267.1l-.8 .3"/>
<path d="M454.2 267.1l.5 .3h14M469.5 267.1l-.8 .3M479.6 267.1l.6 .3M494.8 267.1l-.7 .3M505 267.1l.5 .3h14.1l.6-.3M244.4 280.7l.3 1.2M244.7 281.9l1.4 4.1M253.7 283.1h15.8M304.5 283.1h8.7M31.9 311.3l.1 23.5-2.2 .3M32 310.5l.7-.3h7.2l.8 .3v.8l-.8-.4h-7.2l-.8 .4zM34 313.6l1.2-.8 1.5-.2 1.5 .6 .9 1v1.6l-2.1 2.9-.8 .2-.6-.2-1.6-2.1-.6-1.6z"/>
<path d="M40.7 311.3l.1 22M44.6 311.3v22M44.7 310.5l.7-.3h7.2l.8 .4v.7l-.8-.4h-7.2l-.8 .4zM46.6 313.6l1-.8 1.6-.2 1.6 .5 .9 .8 .2 1.9-1.1 1.9-1.1 1-.9 .2-.6-.2-1.5-1.9-.7-1.7zM53.4 311.3v21.9l3.1 .2M57.3 311.3v21.9M57.4 310.6l.8-.4h7.1l.8 .3v.8l-.7-.4h-7.3l-.8 .4zM59.3 313.6l1-.8 1.6-.2 1.6 .5 .9 .8 .2 1.9-1.1 1.9-1.1 1-.9 .2-.6-.2-1.5-1.9-.7-1.7zM66.1 311.3v21.9l1.1 .3 2.8-.2v-22M70.1 310.5l.8-.3h7.1l.8 .4v.7l-.8-.4h-7.2l-.8 .4zM72 313.6l1-.8 1.6-.2 1.6 .5 .8 .8 .4 1.1-.2 .9-1.1 2-1 .8-.9 .2-.6-.2-1.5-1.9-.7-1.7zM78.8 311.3v21.9l1.1 .3 2.8-.2v-22"/>
<path d="M82.8 310.5l.8-.3h7l.9 .4v.7l-.8-.4h-7.2l-.8 .4zM84.7 313.6l1-.8 1.6-.2 1.6 .5 .8 .8 .4 1.1-.2 .9-1.1 2-1 .8-.9 .2-.6-.2-1.4-1.6-.8-1.9zM91.5 311.3v21.9l3.9 .2M95.4 311.3v22M95.5 310.5l.8-.3h7l.9 .4v.7l-.8-.4h-7.2l-.8 .4zM97.4 313.6l1-.8 1.6-.2 1.6 .5 .8 .8 .4 1.1-.2 .9-1.1 2-1 .8-.9 .2-.6-.2-1.4-1.6-.8-1.9zM104.2 311.3v23.5l.7 .3-.2 5.8-.6 .5h-7.8l-.8 .7v1h-4l-.1-1.1-.8-.6h-7l-.8 .7v1h-4v-.8M108.1 311.3v23.5l-.7 .3M108.1 311.3l.8-.4h7.2l.8 .4v21.9l2.8 .3 1.1-.2v-22M108.1 311.3l.1-.7 .8-.4h7l.9 .4v.7M110.1 313.6l1-.8 1.6-.2 1.6 .5 .9 .8 .2 1.9-1.1 1.9-1.1 1-.9 .2-.6-.2-1.5-1.9-.7-1.7zM120.8 311.3l.1-.7 .8-.4h7.1l.8 .4v.7"/>
<path d="M122.8 313.6l1-.8 1.6-.2 1.6 .5 .9 .8 .2 1.9-1.1 1.9-1.1 1-.9 .2-.6-.2-1.5-1.9-.7-1.7zM133.5 311.3v22l-1.1 .2-2.8-.3v-21.9l-.8-.4h-7.2l-.8 .4M133.5 311.3l.1-.8 .7-.3h7.1l.9 .4v.7M135.5 313.6l1-.8 1.6-.2 1.6 .5 .8 .8 .4 1.1-.2 .9-1.1 2-1 .8-.9 .2-.6-.2-1.5-1.9-.7-1.6zM141.4 310.9l.9 .4v21.9l3.9 .2M141.5 310.9h-7.2l-.8 .4M146.2 311.3v22M146.2 311.3l.1-.8 .7-.3h7.1l.9 .4v.7M147.1 310.9h7.1l.8 .4v21.9l3.1 .2M147.2 310.9l-1 .4M148.2 313.6l1-.8 1.6-.2 1.6 .5 .8 .8 .4 1.1-.2 .9-1.1 2-1 .8-.9 .2-.6-.2-1.4-1.6-.8-1.9zM158.9 311.3l.8-.4h7.2l.8 .3v22l2.8 .3 1.1-.2v-22"/>
<path d="M158.9 311.3v21.9M158.9 311.3l.1-.8 .8-.3h7.1l.8 .4v.7M160.9 313.6l1-.8 1.6-.2 1.6 .5 .8 .8 .4 1.1-.2 .9-1.1 2-1 .8-.9 .2-.6-.2-1.4-1.6-.8-1.9zM171.6 311.3l.8-.4h7.3l.7 .3v23.7M171.6 311.3l.1-.8 .7-.3h7.2l.8 .3v.8M173.7 313.6l1.2-.8 1.3-.2 1.4 .4 1 1 .4 1-.2 .8-2.1 2.9-.9 .2-.5-.2-1.6-2.1-.6-1.7zM184.3 311.3v23.5l-.7 .3v5.4l.7 .9h7.9l.8 .6 .1 1.1h3.9l.1-1 .8-.7h7l.8 .6 .1 1.1h3.9l.1-1 .8-.7h7l.8 .6 .1 1.1h3.9l.1-1 .8-.7h7l.8 .6 .1 1.1h3.9l.1-1 .8-.7h7l.8 .7 .1 1h3.9l.1-1 .8-.7h6.4l.9 .8v.9h2.8M184.3 311.3l.8-.4h7.2l.8 .4v21.9l3.9 .2M184.3 311.3l.1-.7 .8-.4h7.2l.7 .4v.7M186.3 313.6l1-.8 1.6-.2 1.6 .5 .8 .8 .4 .9-.2 1.1-1.1 2-1 .8-.9 .2-.6-.2-1.4-1.6-.8-1.9zM197 311.3l.8-.4h7.2l.8 .4v21.9l3.1 .2M197 311.3v22"/>
<path d="M197 311.3l.1-.7 .8-.4h7.1l.8 .4v.7M199 313.6l1-.8 1.6-.2 1.6 .5 .8 .8 .4 .9-.2 1.1-1.1 2-1 .8-.9 .2-.6-.2-1.4-1.6-.8-1.9zM209.7 311.3l.8-.4h7.2l.8 .4v21.9l2.8 .3 1.1-.3v-21.9M209.7 311.3v21.9l-.8 .2M209.7 311.3l.1-.8 .7-.3h7.1l.9 .4v.7M211.7 313.6l1-.8 1.6-.2 1.6 .5 .8 .8 .4 .9-.2 1.1-1.1 2-1 .8-.9 .2-.6-.2-1.4-1.6-.8-1.9zM222.4 311.3l.8-.4h7.2l.8 .4v21.9l.9 .2M222.4 311.3l.1-.8 .7-.3h7.1l.9 .4v.7M224.6 313.4l1.3-.7 1.5-.1 1.2 .5 1 1 .2 .9-.2 1.1-1.1 1.8-1 .8-.9 .2-.6-.2-1.7-2.1-.5-1.6zM235.1 311.3l.8-.4h7.2l.8 .3v22l2.8 .3 1.1-.3v-21.9M235.1 311.3v21.9l-3.1 .2M235.1 311.3l.1-.8 .8-.3h7.1l.8 .4v.7"/>
<path d="M237.3 313.4l1.3-.7 1.5-.1 1.2 .5 1 1 .2 .9-.2 1.1-1.1 1.8-1 .8-.9 .2-.6-.2-1.7-2.1-.5-1.6zM247.8 311.3l.8-.4h7.3l.7 .3v23.6l2.2 .3v8M247.8 311.3v-.7l.8-.4h7.2l.8 .4v.7M249.9 313.6l1.2-.8 1.3-.2 1.4 .4 1 1 .4 1-.2 .8-.9 1.7-1.2 1.2-.9 .2-.5-.2-1.6-2.1-.6-1.7zM29.8 335.1v8l-.5 .2-.3 .6v6.1M40.8 333.4h3.8M57.4 333.2l-.9 .2M107.4 335.1v5.5l.4 .6 8.2 .2 .8 .6 .1 1.1h3.9l.1-1 .8-.7h7l.8 .6 .1 1.1h3.9l.1-1 .8-.7h7l.8 .6 .1 1.1h3.9l.1-1 .8-.7h7l.8 .6 .1 1.1h3.9M159 333.2l-.9 .2M180.4 334.8l2.2 .3v8M28.3 350v.5h.7v-.5M29.8 342.4l-.9 .3-.6 .9v6.4"/>
<path d="M29.8 343.1h2.8v-.9l.8-.8h6.4l.8 .6 .1 1.1h3.9l.1-1 .8-.7h7l.8 .6 .1 1.1h3.9M57.3 342.3l.9-.9h7l.8 .6 .1 1.1h3.9l.1-1 .8-.7h7l.9 .9M57.4 342.3v.8M158.9 342.3l.9-.9h7l.8 .6 .1 1.1h3.9l.1-1 .8-.7h6.4l.9 .8v.9h2.8M159 342.3v.8M182.6 343.1l.7 .7v6.2M182.6 342.4l1 .4 .4 .8 .1 6.4M183.3 350v.5l.8-.1M184.1 350.2v.2M184.1 350v.2M258.8 343.1l.5 .2 .2 .6v6.1M258.8 342.4l.9 .3 .5 .9 .1 6.4"/>
<path d="M259.5 350v.5h.8v-.5"/>
<circle cx="412.5" cy="58.5" r=".09"/>
<circle cx="439.4" cy="42.9" r=".09"/>
<circle cx="385.5" cy="128.7" r=".19"/>
<circle cx="410.9" cy="128.6" r=".19"/>
<circle cx="436.3" cy="128.6" r=".19"/>
<circle cx="461.7" cy="128.7" r=".19"/>
<circle cx="487.2" cy="128.7" r=".19"/>
<circle cx="512.6" cy="128.7" r=".19"/>
<circle cx="385.5" cy="255.9" r=".19"/>
<circle cx="410.9" cy="255.9" r=".19"/>
<circle cx="436.3" cy="255.9" r=".19"/>
<circle cx="461.8" cy="255.9" r=".19"/>
<circle cx="487.2" cy="255.9" r=".19"/>
<circle cx="512.6" cy="255.9" r=".19"/>
</g>
<g fill="#000">
<circle cx="272.4" cy="101.5" r=".25"/>
<circle cx="273" cy="100.1" r=".25"/>
<circle cx="279.5" cy="109.8" r=".25"/>
<circle cx="279.5" cy="109.9" r=".25"/>
<circle cx="279.6" cy="109.8" r=".25"/>
<circle cx="279.6" cy="109.9" r=".25"/>
<circle cx="286.2" cy="100.1" r=".25"/>
<circle cx="286.8" cy="101.5" r=".25"/>
</g>
<!-- layer: Bend Center -->
<g fill="none" stroke="#000" stroke-width=".42">
<path d="M440.8 39.6l-6.1 3.6M449.8 34.4l-6.2 3.6M458.8 29.2l-6.2 3.6M473.4 37.7l-6.2 3.5M413.9 55.1l-6.2 3.6M422.9 50l-6.2 3.5M431.9 44.8l-6.2 3.5M437.5 58.4l-6.2 3.6M446.5 53.2l-6.2 3.6M453.2 57.7l-5.7 3.3M455.4 48l-6.1 3.6M456.9 54.9l-12.4 7.2"/>
<path d="M461 52.6l-2 1.1M462.2 52.5l-5.7 3.3M462.6 58.2l-12.4 7.1M464.4 42.8l-6.2 3.6M466.7 55.8l-2.1 1.2M467.8 55.8l-5.4 3.1M471.1 47.3l-5.6 3.3M473.9 45.1l-10.8 6.3M474.5 59.1l-6.1 3.5M476.8 50.6l-5.4 3.1M479.6 48.4l-10.8 6.2M483.5 53.9l-6.2 3.5"/>
<path d="M492.5 48.7l-6.2 3.6M507.1 57.1l-6.2 3.6M428 72.9l3.5 2M428.5 63.6l-6.2 3.6M435.2 68.1l-5.2 3M438.4 65.7l-10.9 6.2M440.9 71.3l-5 2.9M442.5 63.3l-2.1 1.2M444 68.9l-10.8 6.3M444.2 62.9l-5.6 3.2M447.6 74.6l-6.2 3.6M448.1 66.5l-2 1.2"/>
<path d="M449.9 66.1l-5.5 3.2M456.6 69.4l-6.2 3.6M458.8 61l-5.4 3.1M465.6 64.2l-6.2 3.6M471.2 77.9l-6.2 3.5M480.2 72.7l-6.2 3.5M489.1 67.5l-6.1 3.6M498.1 62.3l-6.2 3.6M462.2 83l-6.2 3.6M376.8 124h17.5M402.2 124h17.5M427.6 124h17.5"/>
<path d="M453 124h17.5M478.4 124h17.5M503.8 124h17.5M376.8 165.3h17.5M402.2 165.3h17.5M427.6 165.3h17.5M453 165.3h17.5M478.4 165.3h17.5M503.8 165.3h17.5M370.8 187.3v10M372.4 184.3h8.6M383.4 184.3h2.4"/>
<path d="M388.1 184.3h14.3M404.8 184.3h2.4M409.6 184.3h14.3M426.2 184.3h2.4M431 184.3h14.3M447.7 184.3h2.3M452.4 184.3h14.3M469.1 184.3h2.4M473.9 184.3h14.2M490.5 184.3h2.4M495.3 184.3h8.5M372.4 200.3h8.6"/>
<path d="M376.8 219.3h17.5M383.4 200.3h2.4M388.1 200.3h14.3M402.2 219.3h17.5M404.8 200.3h2.4M409.6 200.3h14.3M426.2 200.3h2.4M427.6 219.3h17.5M431 200.3h14.3M447.7 200.3h2.3M452.4 200.3h14.3M453 219.3h17.5"/>
<path d="M469.1 200.3h2.4M473.9 200.3h14.2M478.4 219.3h17.5M490.5 200.3h2.4M495.3 200.3h8.5M503.8 219.3h17.5M376.8 260.6h17.5M402.2 260.6h17.5M427.6 260.6h17.5M453 260.6h17.5M478.4 260.6h17.5M503.8 260.6h17.5"/>
</g>
<!-- layer: BORDER -->
<g fill="none" stroke="#000" stroke-width=".42">
<path d="M20 10.2h564v400h-564zM62.8 5.2v5M110.7 5.2v5M158.5 5.2v5M206.3 5.2v5M254.1 5.2v5M302 5.2v10M349.8 5.2v5M397.6 5.2v5M445.5 5.2v5M493.3 5.2v5M541.1 5.2v5"/>
<path d="M15 56.4h5M584 56.4h5M15 107.7h5M584 107.7h5M15 158.9h5M584 158.9h5M15 210.2h10M579 210.2h10M15 261.4h5M584 261.4h5M15 312.7h5M584 312.7h5"/>
<path d="M15 363.9h5M584 363.9h5M62.8 410.2v5M110.7 410.2v5M158.5 410.2v5M206.3 410.2v5M254.1 410.2v5M302 405.2v10M349.8 410.2v5M397.6 410.2v5M445.5 410.2v5M493.3 410.2v5"/>
<path d="M541.1 410.2v5"/>
</g>
<!-- layer: TITLEBLOCK -->
<path d="M404 363.2h180v47h-180zM404 373.2h180M428 363.2v10M462 363.2v47M523 363.2v47M462 383.2h122M523 400.2h61M533 400.2v10M569 400.2v10" fill="none" stroke="#000" stroke-width=".42"/>
<!-- layer: Custom Tables -->
<g fill="none" stroke="#000" stroke-width=".42">
<path d="M323.8 316.9h70v40.3h-70zM400.3 308.6h182.4v50.2h-182.4zM400.3 316.7h182.4M491.5 316.7v42.1M323.8 330.1h70M323.8 337.6h70M358.8 330.1v27.1M400.3 324.2h182.4M400.3 331.7h182.4M400.3 339.1h182.4M323.8 345h70M400.3 346.6h182.4"/>
<path d="M180.2 362.9h218.6v41.4h-218.6zM180.2 371.1h218.6M180.2 387.9h218.6M180.2 396.1h218.6"/>
</g>
<!-- layer: FD_Dimensions -->
<g fill="none" stroke="#000" stroke-width=".42">
<path d="M140.3 92.4v13.8M143.8 94.5h18.4M165.7 92.4v13.8M200.1 100.1h18.6M216.6 103.6v73.7M282.3 105.4a9 9 0 0 0 5.8 13.2M284.9 108.3l12.7 3.8M402.2 103.8v24.9M405.7 105.9h10.5M416.2 110.3h-3.5M419.7 103.8v24.9M419.7 110.3h7.9"/>
<path d="M427.6 108.2v13.7M431.1 110.3h12.4M499.2 117.2h4.3M521.6 117.3h23.4M521.6 117.2h42M501.4 120.8v42M542.9 120.8v45M561.5 120.7v143.2M275.3 144.8l8.1 13.9M289.3 150.9l14.7 65.9M53.8 162.8v27.1M57.3 176.5h12"/>
<path d="M72.8 168.1v10.5M107.7 174.8h12.4M123.6 166.4v10.5M123.6 174.8h7.9M131.5 166.4v10.5M135 174.8h3.5M156.9 168.1v10.5M160.4 176.5h10.5M174.4 168.1v10.5M270.3 164.6v36.3M285.1 161.7l.8 1.3M287.4 163a1.49 1.49 0 0 0-1.8-1.5 1.49 1.49 0 0 0-1.1 2"/>
<path d="M288.1 166.3v52.2M288.9 164.6v36.3M355.7 173.8v14.7M359.3 175.9h9.7M372.4 173.8v6.5M499.2 166.2h.2M523.6 169.3h21.4M57.3 187.9h146.3M207.2 182.9v7M209.3 180.8h9.4M273.8 198.8h11.6M274.6 181.8v6.5"/>
<path d="M278.1 186.2h3M284.6 181.8v6.5M394.6 182.1h7.3M399.8 185.6v13.4M526.9 192.3h18.8M543.6 195.8v20M281.2 216.1l3.5 .2M303.6 214.7l-7.7 1.3-7.7 .4M310.3 212.8l-3.3 1.1M372.4 219.5v8.9M376.8 217.6v10.8M394.6 202.5h7.3"/>
<path d="M522.8 217.1v12.8M523.4 219.3h22.3M356.5 226.3h12.5M372.4 226.3h4.4M380.3 226.3h3.5M514.3 227.8h3.5M521.3 221.4v8.5M521.3 227.8h1.5M526.3 227.8h12.5M329.5 249.2v11.7M274.8 269.7v35.2M289.6 270.6h42"/>
<path d="M289.6 264.4h42M299 269.7v35.2M329.5 264.4v6.2M329.5 274.1v3.5M521.6 267.4h42M99.8 296.1v14.4M103.3 298.2h5.7M112.5 296.1v38.1M278.3 302.9h17.2M98 339.6h3.5M104.9 339.6h2.5M107.4 337.5v.9"/>
<path d="M110.9 339.6h12.4M175.6 339.7h3.5M182.6 339.7h1M183.6 337.6v.8M187.1 339.7h11.7M28.7 355.6v2.1M32.2 355.6h148M183.7 348.3v3.1M183.7 355.6v2.1M187.2 350.4h69.2M259.9 348.3v3.1"/>
</g>
<g fill="#000" stroke="#000" stroke-width=".42">
<path d="M140.3 94.5l3.5-.6v1.2zM162.2 93.9l3.5 .6-3.5 .6zM216.6 100.1l.5 3.5h-1.1zM281.5 107.3l3.5 .4-.3 1.2zM402.2 105.9l3.5-.6v1.1zM416.2 109.7l3.5 .6-3.5 .5zM416.2 105.3l3.5 .6-3.5 .5zM427.6 110.3l3.5-.6v1.1zM501.4 117.2l.5 3.6h-1.1zM542.9 117.3l.6 3.5h-1.2zM561.5 117.2l.6 3.5h-1.2zM282.9 159l1-.6 1.2 3.3z"/>
<path d="M53.8 176.5l3.5-.6v1.2zM69.3 175.9l3.5 .6-3.5 .6zM120.1 174.2l3.5 .6-3.5 .6zM131.5 174.8l3.5-.6v1.2zM156.9 176.5l3.5-.6v1.2zM170.9 175.9l3.5 .6-3.5 .6zM216 177.3h1.1l-.5 3.5zM355.7 175.9l3.6-.6v1.2zM369 175.3l3.4 .6-3.4 .6zM500.8 162.8h1.1l-.5 3.4zM542.3 165.8h1.2l-.6 3.5zM53.8 187.9l3.5-.6v1.1z"/>
<path d="M203.6 187.3l3.6 .6-3.6 .5zM270.3 198.8l3.5-.6v1.1zM274.6 186.2l3.5-.6v1.2zM281.1 185.6l3.5 .6-3.5 .6zM285.4 198.2l3.5 .6-3.5 .5zM399.2 199h1.2l-.6 3.5zM399.8 182.1l.6 3.5h-1.2zM543.6 192.3l.6 3.5h-1.2zM284.7 215.8l3.4 .6-3.5 .5zM303.6 214.7l3.2-1.4 .3 1.1zM543 215.8h1.2l-.6 3.5zM369 225.7l3.4 .6-3.4 .5z"/>
<path d="M376.8 226.3l3.5-.6v1.1zM517.8 227.2l3.5 .6-3.5 .6zM522.8 227.8l3.5-.6v1.2zM329.5 270.6l.6 3.5h-1.2zM328.9 260.9h1.2l-.6 3.5zM560.9 263.9h1.2l-.6 3.5zM99.8 298.2l3.5-.6v1.1zM109 297.6l3.5 .6-3.5 .5zM274.8 302.9l3.5-.6v1.1zM295.5 302.3l3.5 .6-3.5 .5zM101.5 339l3.4 .6-3.4 .6zM107.4 339.6l3.5-.6v1.2z"/>
<path d="M179.1 339.2l3.5 .5-3.5 .6zM183.6 339.7l3.5-.5v1.1zM28.7 355.6l3.5-.6v1.2zM180.2 355l3.5 .6-3.5 .6zM183.7 350.4l3.5-.6v1.2zM256.4 349.8l3.5 .6-3.5 .6z"/>
</g>
<!-- layer: Edge Extensions -->
<path d="M521.3 132.9v38.5M51.7 166h19M53.8 162.8v5.3M501.5 166.2h4.4M503.8 165.1v3.3M519.2 169.3h2.3M372.4 182.4v13.2M370.4 215.3h2.3M372.4 215v2.4" fill="none" stroke="#000" stroke-width=".42"/>
<!-- layer: Smart Centers -->
<g fill="none" stroke="#000" stroke-width=".42">
<path d="M140.3 108.3v9.5M140.3 119.6v1.8M165.7 108.3v9.5M165.7 119.6v1.8M280.6 111.8l1.8 8.1M289.2 109.9h1.8M290.1 109v1.8M140.3 123.2v10.7M140.3 135.7v1.8M140.3 139.3v9.5M165.7 123.2v10.7M165.7 135.7v1.8"/>
<path d="M165.7 139.3v9.5M282.8 121.6l.4 1.8M283.5 125.1l2.4 10.5M286.3 137.3l.4 1.7M487.1 134v6.5M512.5 134v6.5M287.1 140.8l1.8 8M288.1 146.4v6.2M288.1 154.4v1.8M288.1 158v6.2M487.1 142.3v1.8M487.1 145.9v10.7"/>
<path d="M487.1 158.4v1.8M512.5 142.3v1.8M512.5 145.9v10.7M512.5 158.4v1.8M487.1 162v6.6M512.5 162v6.6M500.3 192.3h9.6M511.6 192.3h1.8M515.2 192.3h9.6M287 259.1v5.7M287 266.6v1.8M287 270.2v5.8"/>
<path d="M99.8 312.6v9.1M112.5 312.6v9.1M176 312.6v9.1M188.7 312.6v9.1M99.8 323.5v1.8M99.8 327.1v9.2M112.5 323.5v1.8M112.5 327.1v9.2M176 323.5v1.8M176 327.1v9.2M188.7 323.5v1.8M188.7 327.1v9.2"/>
<path d="M28.7 341.1v12.4M183.7 342.4v11.1M259.9 342v11.5"/>
</g>
<!-- layer: Detail Boundary -->
<g fill="none" stroke="#000" stroke-width=".42">
<path d="M193 210.2l-.2 2.5"/>
<circle cx="191.1" cy="234.7" r="22.1"/>
</g>
<!-- layer: Bend Notes -->
<path d="M370.8 192.3l-.5 3.5-1.2-.3zM435.9 181.6l2.2 2.7-3-1.8zM436.3 197.2l1.1-.4 .7 3.5zM509.8 217l2.7 2.3-3.3-1.3zM512.5 260.6l-.8 3.4-1.1-.5z" fill="#000" stroke="#000" stroke-width=".42"/>
<path d="M369.7 195.6l-5.5 17.6h-35.9M435.5 182l-6.6-5.5h-29.6h29.6l8 20.5M467.3 212.3h33.7l8.5 5.2M511.1 263.8l-6.1 13.9h-39.9" fill="none" stroke="#000" stroke-width=".42"/>
<!-- layer: Leaders -->
<path d="M181.8 331.6h1.2l-.4 3.5z" fill="#000" stroke="#000" stroke-width=".42"/>
<path d="M42.1 280.4h138.3l2 51.2" fill="none" stroke="#000" stroke-width=".42"/>
<g font-size="7">
<text x="191.1" y="207.8">A</text>
<text x="268.7" y="243.6">A (20:1)</text>
<text x="463" y="393.7">Spring Clips 6 Holes</text>
</g>
<g font-size="5.6">
<text x="480.9" y="314.6">Material</text>
<text x="344.1" y="325.5">Tolerances</text>
<text x="273.5" y="369">Other Notes</text>
</g>
<g font-size="4.9">
<text x="148.3" y="93">2.54</text>
<text x="406" y="104.4">1.75</text>
<text x="289.6" y="108.2" transform="rotate(17 289.6 108.2)">R.9</text>
<text x="435.5" y="108.8">.79</text>
<text x="215.1" y="145.2" transform="rotate(-90 215.1 145.2)">8.06</text>
<text x="277.1" y="144.9" transform="rotate(60 277.1 144.9)">R.15</text>
<text x="499.9" y="145.1" transform="rotate(-90 499.9 145.1)">4.9</text>
<text x="541.4" y="146.6" transform="rotate(-90 541.4 146.6)">5.2</text>
<text x="108.6" y="173.3">.79</text>
<text x="59.8" y="175">1.9</text>
<text x="160.7" y="175">1.75</text>
<text x="359.2" y="174.4">1.67</text>
<text x="399.3" y="175.5">Up 90° R.15</text>
<text x="278.4" y="184.8">1</text>
<text x="124.2" y="186.4">15.33</text>
<text x="274.7" y="197.3">1.86</text>
<text x="398.3" y="197" transform="rotate(-90 398.3 197)">2.04</text>
<text x="560" y="198.5" transform="rotate(-90 560 198.5)">15.02</text>
<text x="542.2" y="209.1" transform="rotate(-90 542.2 209.1)">2.7</text>
<text x="289.9" y="215.2" transform="rotate(-6 289.9 215.2)">12.6°</text>
<text x="328.3" y="212.5">Down 90° R.15</text>
<text x="467.3" y="211.3">Up 12.6° R.15</text>
<text x="357.5" y="224.8">.43</text>
<text x="530.8" y="226.4">.15</text>
<text x="328" y="256.5" transform="rotate(-90 328 256.5)">.31</text>
<text x="465.1" y="277">Down 80.66° R.9</text>
<text x="101.5" y="296.7">2.54</text>
<text x="282.3" y="301.4">1.21</text>
<text x="426.9" y="321.7">Phosphor Bronze</text>
<text x="429.6" y="329.2">Spring Temper</text>
<text x="335.2" y="335.1">Angle</text>
<text x="371.1" y="335.6">+- 1°</text>
<text x="115.4" y="338.1">.49</text>
<text x="191.6" y="338.3">.21</text>
<text x="422.3" y="336.6">Plating not necessary</text>
<text x="328.4" y="342.5">Dimensions</text>
<text x="364.6" y="342.5">+- 0.05mm</text>
<text x="424.7" y="344">0.15 mm Thickness</text>
<text x="215.5" y="349">15.24</text>
<text x="332.6" y="349.9">Material</text>
<text x="364.6" y="349.9">+- 0.05mm</text>
<text x="415.2" y="351.6">Surface Finish not important</text>
<text x="493" y="351.5">As long as it's electrically conductive and</text>
<text x="100.4" y="354.2">31.01</text>
<text x="330.3" y="355.8">Thickness</text>
<text x="525.8" y="357.3">solderable</text>
<text x="463" y="371.7">Kevin Cappuccio 6/8/2026</text>
<text x="181.6" y="401">All other dimensions should be the same as the most recent spring clip order</text>
<text x="573.1" y="408.8">1/2</text>
</g>
<g font-size="4.2">
<text x="181.5" y="375.5">The place where the metal fingers meet at the to should have a little bit of tension toward each other. They're</text>
<text x="181.5" y="380.6">electrical contacts for a breadboard, so wire in the range of 0.3mm-1mm should be able to slide in smoothly and</text>
<text x="181.4" y="385.6">make good electrical contact consistently.</text>
<text x="181.3" y="392.3">Bends can be increased to provide more tension if the contacts at the top don't squeeze together</text>
</g>
<g font-size="3.5">
<text x="37.9" y="8.9">1</text>
<text x="85.8" y="8.9">2</text>
<text x="133.6" y="8.9">3</text>
<text x="181.4" y="8.9">4</text>
<text x="229.3" y="8.9">5</text>
<text x="277.1" y="8.9">6</text>
<text x="324.9" y="8.9">7</text>
<text x="372.7" y="8.9">8</text>
<text x="420.6" y="8.9">9</text>
<text x="467.4" y="8.9">10</text>
<text x="515.3" y="8.9">11</text>
<text x="563.1" y="8.9">12</text>
<text x="16.3" y="32">A</text>
<text x="585.3" y="32">A</text>
<text x="16.3" y="83.3">B</text>
<text x="585.3" y="83.3">B</text>
<text x="16.2" y="134.6">C</text>
<text x="585.2" y="134.6">C</text>
<text x="16.2" y="185.8">D</text>
<text x="585.2" y="185.8">D</text>
<text x="16.3" y="237">E</text>
<text x="585.3" y="237">E</text>
<text x="41.8" y="279.6">Usage note: These should be able to sit end-to-end in either direction without touching</text>
<text x="16.4" y="288.3">F</text>
<text x="585.4" y="288.3">F</text>
<text x="16.1" y="339.6">G</text>
<text x="585.1" y="339.6">G</text>
<text x="16.2" y="390.8">H</text>
<text x="585.2" y="390.8">H</text>
<text x="37.9" y="413.9">1</text>
<text x="85.8" y="413.9">2</text>
<text x="133.6" y="413.9">3</text>
<text x="181.4" y="413.9">4</text>
<text x="229.3" y="413.9">5</text>
<text x="277.1" y="413.9">6</text>
<text x="324.9" y="413.9">7</text>
<text x="372.7" y="413.9">8</text>
<text x="420.6" y="413.9">9</text>
<text x="467.4" y="413.9">10</text>
<text x="515.3" y="413.9">11</text>
<text x="563.1" y="413.9">12</text>
</g>
<g font-size="2.5">
<text x="405" y="366">Dept.</text>
<text x="429" y="366">Technical reference</text>
<text x="463" y="366">Created by</text>
<text x="524" y="366">Approved by</text>
<text x="463" y="376">Document type</text>
<text x="524" y="376">Document status</text>
<text x="463" y="386">Title</text>
<text x="524" y="386">DWG No.</text>
<text x="524" y="403">Rev.</text>
<text x="534" y="403">Date of issue</text>
<text x="570" y="403">Sheet</text>
</g>
</svg>
